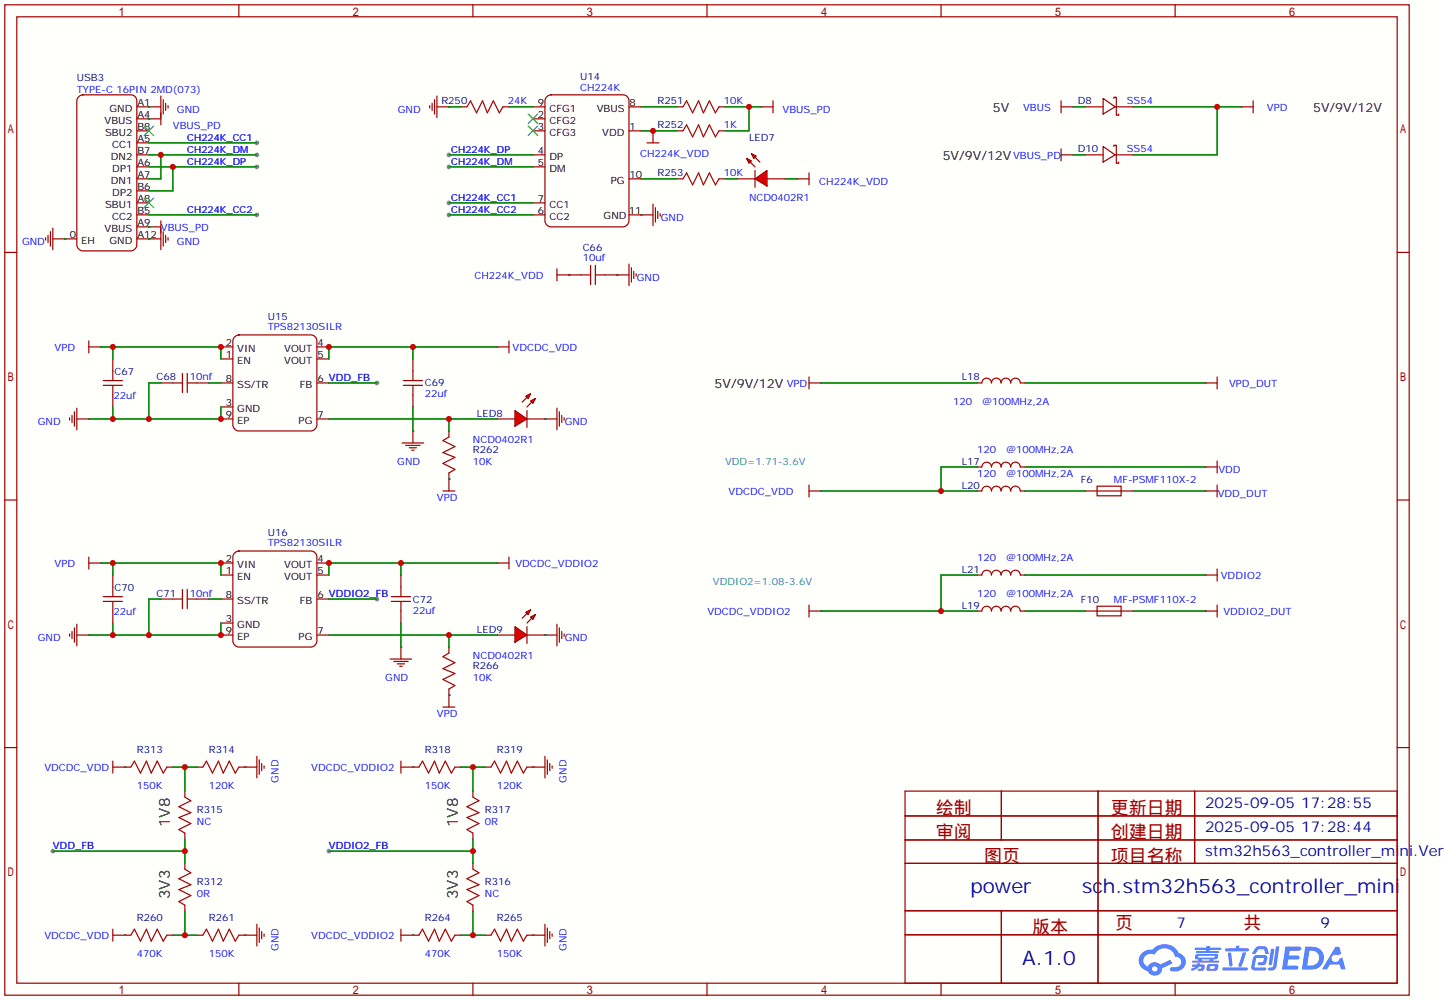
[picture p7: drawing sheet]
<svg xmlns="http://www.w3.org/2000/svg" width="306mm" height="212mm" viewBox="0 0 306 212" stroke-linecap="round" stroke-linejoin="round" font-family="sans-serif">
<path d="M0 0h305.6v211.6h-305.6z" fill="#fffffc"/>
<g fill="#999">
<circle cx="54.4" cy="45.5" r=".51"/>
<circle cx="54.4" cy="30.2" r=".51"/>
<circle cx="54.4" cy="32.8" r=".51"/>
<circle cx="54.4" cy="35.3" r=".51"/>
<circle cx="95" cy="32.8" r=".51"/>
<circle cx="95" cy="35.3" r=".51"/>
<circle cx="95" cy="42.9" r=".51"/>
<circle cx="95" cy="45.5" r=".51"/>
<circle cx="79.8" cy="81" r=".51"/>
<circle cx="79.8" cy="126.7" r=".51"/>
<circle cx="11.2" cy="180.1" r=".51"/>
<circle cx="69.6" cy="180.1" r=".51"/>
</g>
<g fill="none" stroke="#a10000" stroke-width=".25">
<path d="M1 1h297.2v209.6h-297.2zM3.6 3.6h292.1v204.4h-292.1zM50.5 1v2.6M100.1 1v2.6M149.6 1v2.6M199.1 1v2.6M248.7 1v2.6M1 53.4h2.6M295.7 53.4h2.5M1 105.8h2.6M295.7 105.8h2.5M1 158.2h2.6"/>
<path d="M295.7 158.2h2.5M50.5 208v2.6M100.1 208v2.6M149.6 208v2.6M199.1 208v2.6M248.7 208v2.6"/>
</g>
<g fill="#5487ff">
<path d="M272 200.3h2.7a.48 .48 0 0 1 .7 .4 .48 .48 0 0 1-.7 .4h-1.8l-.2 1.1h1.9a.43 .43 0 0 1 .4 .4 .43 .43 0 0 1-.5 .4h-1.9l-.2 1.3h1.7a.45 .45 0 0 1 .6 .2 .45 .45 0 0 1-.2 .6h-3.2z"/>
<path d="M282.6 200.3h.8l.4 1.5-.7 .3a.84 .84 0 0 0-1.2 .3 .84 .84 0 0 0 .3 1.1 .84 .84 0 0 0 1.1-.4l.1-.2 .6-.3 .7 2.5h-.9l-.3-1h-2.1l-.6 1h-1.1z"/>
<path d="M269 200.8h.7l-.5 3.1a.36 .36 0 0 1-.4 .3 .36 .36 0 0 1-.3-.3z"/>
<path d="M270 200.2h.7l-.6 4.3a1.13 1.13 0 0 1-1.8 .6l.2-.4h.8l.1-.2z"/>
<path d="M265.7 200.6l.6-.4h1a.77 .77 0 0 1 .9 .5l.3 1-.2 .2h-.5l-.3-.9-.2-.2-1 .1-.7 1-.6-.1v-.2z"/>
<path d="M265.3 202.4l.5-.3h1.7a.81 .81 0 0 1 .7 .5 .81 .81 0 0 1-.2 .8 .81 .81 0 0 1-.9 .8h-.7a.32 .32 0 0 1-.3-.3 .32 .32 0 0 1 .4-.3h.8l.2-.9-1.7 .1-.3 1.8 2.2 .1a.32 .32 0 0 1 .3 .4 .32 .32 0 0 1-.4 .2h-2.3l-.4-.3-.1-.5z"/>
<path d="M258.7 204.7h5a.33 .33 0 0 1 .4 .3 .33 .33 0 0 1-.4 .3h-4.9l-.1-.1z"/>
<path d="M263 201.5h.7l-.6 2a.98 .98 0 0 1-.8 1.1l-.2-.3z"/>
<path d="M259.8 201.6h.7l.3 2.5a.34 .34 0 0 1-.3 .4 .34 .34 0 0 1-.4-.3z"/>
<path d="M259.3 200.7h2.2l.2-.6h.6l-.1 .6h1.8a.32 .32 0 0 1 .3 .3 .32 .32 0 0 1-.4 .3h-4.5l-.1-.2z"/>
<path d="M252.3 204.1h.9l.1-.3h.7l-.1 .3h.9a.82 .82 0 0 1-.6 1.3h-.7v-.4l.6-.1 .1-.3a.68 .68 0 0 0-.9 .4l-1.1 .4-.2-.4 1-.5h-.8z"/>
<path d="M252.9 200.5h2.4l.1-.3h.7l-.1 .3h2.2l.3 .3-.3 .2h-2.2l-.1 .2h1.8l.2 .3-.2 .1h-4.5l-.1-.4h2l.1-.2h-2.3l-.1-.2z"/>
<path d="M276.2 200.3l-.7 4.9h1.6a2.5 2.5 0 0 0 3.1-2.5 2.5 2.5 0 0 0-3.1-2.4zM277.1 201.1a1.61 1.61 0 0 1 2 1.5 1.61 1.61 0 0 1-1.8 1.7h-.7z"/>
<path d="M253 202a.55 .55 0 0 0-.2 .8 .55 .55 0 0 0 .7 .2l.1 .3h-1.3v.3l5.5 .1 .2-.2-.2-.2h-1.2l.2-.3a.7 .7 0 0 0 .9-.3 .7 .7 0 0 0-.1-.8l-4.1-.1zM253.6 202.3l3.3-.1 .2 .1-.2 .3h-3.2zM254.3 203h1.7l-.1 .3h-1.5z"/>
<path d="M255.5 204.2a1.05 1.05 0 0 0-.1 1.2 2.91 2.91 0 0 0 2.2-.2 .98 .98 0 0 0 0-1.2h-1.6zM256.1 204.5l.8-.1 .1 .1v.3l-.2 .2-.8-.1z"/>
<path d="M241.7 201.6a2.23 2.23 0 0 0-.6 2.3 2.23 2.23 0 0 0 1.8 1.6 1.58 1.58 0 0 0 1.7 .9 1.58 1.58 0 0 0 1.3-1.5l2.2-1.1-.5-.7-2.1 1a1.65 1.65 0 0 0-2.6 .4 1.45 1.45 0 0 1-.8-1.9 1.45 1.45 0 0 1 2-.7l.2 .1a2.3 2.3 0 0 1 2.3-1.3 2.3 2.3 0 0 1 2.1 1.7 1.12 1.12 0 0 1 1.3 1 1.12 1.12 0 0 1-1.2 1.2h-.7a.45 .45 0 0 0-.5 .4 .45 .45 0 0 0 .4 .5 2.21 2.21 0 0 0 2.2-.5 2.21 2.21 0 0 0 .5-2.3 2.13 2.13 0 0 0-1.3-1.1 3.3 3.3 0 0 0-5.5-.7l-1.2 .1zM243.8 205a.57 .57 0 0 1 1.1 0 .57 .57 0 0 1-1.1 0z"/>
</g>
<g fill="none" stroke="#a10000" stroke-width=".25">
<path d="M16.5 20.6l.3-.3 .7-.2h10.2a1.27 1.27 0 0 1 1.3 1.2v30.5a1.35 1.35 0 0 1-1.3 1.3h-10.2a1.35 1.35 0 0 1-1.2-1.3v-30.5zM29 22.6h5M29 32.8h2.5M29 25.1h5M29 37.8h2.5M29 35.3h2.5M29 30.2h2.5M29 27.7h2.5M31.5 25.1h.1M31.5 22.6h.1M34 20.3v6.1M34.5 21.1v3"/>
<path d="M35.1 21.8v1.6M35.6 22.4v.5M90.9 22.4v.5M91.4 21.8v1.6M91.9 21.1v3M92.5 22.6h2.5M92.5 20.3v4.6M95 22.6h.1M136.9 30.2h2.5M138.2 27.7h.1M138.2 27.7v2.5M143.3 22.6h1.2l.8-1.3 1.3 2.6 1.2-2.6 1 2.6 1.3-2.6 1.3 2.6 .7-1.3h1.3"/>
<path d="M143.3 37.8h1.2l.8-1.2 1.3 2.5 1.2-2.5 1 2.5 1.3-2.5 1.3 2.5 .7-1.3h1.3M143.3 27.7h1.2l.8-1.3 1.3 2.6 1.2-2.6 1 2.6 1.3-2.6 1.3 2.6 .7-1.3h1.3M161 22.6h.1M161 22.6h2.6M163.6 21.3v2.6M168.7 37.8h.1M168.7 37.8h2.5M171.2 36.6v2.5M224.5 22.6h2.6M224.5 21.3v2.6M224.5 31.5v2.5M224.5 32.8h2.6"/>
<path d="M227.1 22.6h.1M227.1 32.8h.1M262.6 22.6h.1M262.6 22.6h2.6M265.2 21.3v2.6M9.7 50.3v.5M10.2 49.8v1.5M10.7 49v3.1M11.2 50.5h5.1M11.2 48.3v4.5M13.7 50.5h.1M29 50.5h5"/>
<path d="M29 48h5M29 45.5h2.5M29 40.4h2.5M29 42.9h2.5M31.5 48h.1M31.5 50.5h.1M34 46.7v6.1M34.5 49v3.1M35.1 49.8v1.5M35.6 50.3v.5M117.9 58.2h2.5M117.9 56.9v2.5"/>
<path d="M120.4 58.2h.1M130.6 58.2h.1M130.6 58.2h2.5M133.1 55.9v4.6M133.6 56.6v3.1M134.1 57.4v1.5M134.6 57.9v.5M135.6 45.5h.1M135.6 45.5h2.6M138.2 43.2v4.6M138.7 43.9v3.1M139.2 44.7v1.5"/>
<path d="M139.7 45.2v.5M23.9 75.9v4.6M38.6 79v4.1M39.6 79v4.1M87.4 75.9v4.6M105.2 73.4h.1M105.2 73.4h2.5M107.7 72.1v2.6M171.2 79.8v2.5M14.7 88.4v.5M15.2 87.9v1.5M15.7 87.1v3.1"/>
<path d="M16.3 88.6h2.5M16.3 86.4v4.5M18.8 88.6h.1M21.8 81.5h4.1M21.8 80.5h4.1M23.9 81.5v4.6M34 81h4.6M39.6 81h4.6M85.1 93.7h4.6M85.3 81.5h4.1M85.3 80.5h4.1M85.9 94.2h3"/>
<path d="M86.6 94.7h1.5M87.1 95.2h.5M87.4 91.2h.1M87.4 81.5v4.6M87.4 91.2v2.5M105.2 88.6h3.8M111.5 88.6h3.8M111.5 86.9v3.5M171.2 81h2.5M173.7 81h.1M255 103.9h.1M255 103.9h2.6"/>
<path d="M257.6 102.6v2.6M191.5 167.4h104.2v40.6h-104.2zM191.5 172.6h104.2M191.5 177.7h104.2M211.9 167.4v10.3M232.3 167.4v40.6M252.8 167.4v15.3M191.5 182.7h104.2M191.5 192.7h104.2M191.5 197.8h104.2M211.9 192.7v15.3"/>
</g>
<path d="M30.5 26.7l2 2M32.5 26.7l-2 2M30.5 41.9l2 2M32.5 41.9l-2 2" fill="none" stroke="#3c3" stroke-width=".25"/>
<g fill="#f00" stroke="#a10000" stroke-width=".25">
<path d="M109 86.9l2.5 1.7-2.5 1.6z"/>
<path d="M111.3 83.8l1-.5-.5 1z"/>
<path d="M112.3 84.8l1-.5-.5 1z"/>
</g>
<g fill="none" stroke="#a10000" stroke-width=".25">
<path d="M111.5 84.1l-1 1M112.5 85.1l-1 1M115.3 88.6h.1M115.3 88.6h2.6M117.9 86.4v4.5M118.4 87.1v3.1M118.9 87.9v1.5M119.4 88.4v.5M105.2 134.4h3.8M111.5 134.4h6.4M111.5 132.6v3.5M115.3 134.4h.1"/>
<path d="M117.9 132.1v4.6M118.4 132.8v3.1M118.9 133.6v1.5M119.4 134.1v.5"/>
</g>
<g fill="#f00" stroke="#a10000" stroke-width=".25">
<path d="M109 132.6l2.5 1.8-2.5 1.5z"/>
<path d="M111.3 129.5l1-.5-.5 1z"/>
<path d="M112.3 130.6l1-.6-.5 1.1z"/>
</g>
<g fill="none" stroke="#a10000" stroke-width=".25">
<path d="M97.5 22.6h1.3l.8-1.3 1.2 2.6 1.3-2.6 1 2.6 1.3-2.6 1.3 2.6 .7-1.3h1.3M156 37.8h3.8M159.8 36.1v3.5M162.3 37.8h3.8M229.6 22.6h3.8M229.6 32.8h3.8M233.4 20.8l2.6 1.8-2.6 1.5zM233.4 31l2.6 1.8-2.6 1.5zM235.7 20.8v-.2h.5v3.8h.5v-.3M235.7 31v-.3h.5v3.8h.5v-.2M236 22.6h3.8M236 32.8h3.8"/>
<path d="M120.4 58.2h4.6M125 56.1v4.1M126 58.2h4.6M126 56.1v4.1M18.8 72.1v2.6M18.8 73.4h2.5M21.3 73.4h.1M46.7 73.4h2.6M46.7 75.9h2.6M49.6 71.4l.3-.3 .6-.2h15.3a1.27 1.27 0 0 1 1.3 1.2v17.8a1.35 1.35 0 0 1-1.3 1.3h-15.3a1.35 1.35 0 0 1-1.2-1.3v-17.8zM67.1 73.4h2.5M67.1 75.9h2.5"/>
<path d="M46.7 81h2.6M46.7 86.1h2.6M46.7 88.6h2.6M67.1 81h2.5M67.1 88.6h2.5M95 91.2v1.3l-1.3 .7 2.6 1.3-2.6 1.3 2.6 1-2.6 1.2 2.6 1.3-1.3 .8v1.2M255 98.8h.1M255 98.8h2.6M257.6 97.5v2.6M18.8 119.1h2.5M18.8 117.9v2.5M21.3 119.1h.1"/>
<path d="M46.7 119.1h2.6M49.6 117.1l.3-.3 .6-.2h15.3a1.27 1.27 0 0 1 1.3 1.3v17.7a1.35 1.35 0 0 1-1.3 1.3h-15.3a1.35 1.35 0 0 1-1.2-1.3v-17.7zM67.1 119.1h2.5M105.2 119.1h.1M105.2 119.1h2.5M107.7 117.9v2.5M171.2 103.9h2.5M171.2 102.6v2.6M173.7 103.9h.1M14.7 134.1v.5M15.2 133.6v1.5M15.7 132.8v3.1"/>
<path d="M16.3 134.4h2.5M16.3 132.1v4.6M18.8 134.4h.1M34 126.7h4.6M38.6 124.7v4.1M39.6 126.7h4.6M39.6 124.7v4.1M46.7 134.4h2.6M46.7 126.7h2.6M46.7 121.7h2.6M46.7 131.8h2.6M67.1 134.4h2.5"/>
<path d="M67.1 126.7h2.5M67.1 121.7h2.5M82.5 139.4h4.6M82.8 127.3h4.1M82.8 126.2h4.1M83.3 140h3.1M84.8 136.9h.1M84.8 121.7v4.5M84.8 127.3v4.5M84.8 136.9v2.5M95 136.9v1.3l-1.3 .7 2.6 1.3-2.6 1.3 2.6 1-2.6 1.3 2.6 1.2-1.3 .8v3.8M111.5 129.8l-1 1"/>
<path d="M112.5 130.8l-1 1M171.2 128v2.6M171.2 129.3h2.5M173.7 129.3h.1M84.1 140.5h1.5M84.6 141h.5M93.7 149.6h2.6M95 147.1h.1"/>
</g>
<g fill="none" stroke="#008700" stroke-width=".25">
<path d="M31.5 25.1h.1M31.5 22.6h.1M31.5 32.8h22.9M31.5 30.2h22.9M31.5 35.3h22.9M34 32.8v5h-2.5M36.6 35.3v5.1h-5.1M95 22.6h2.5M95 32.8h17.8M95 35.3h17.8M107.7 22.6h5.1M135.6 22.6h7.7"/>
<path d="M135.6 37.8h7.7M135.6 27.7h7.7M153.4 22.6h7.6M153.4 37.8h2.6M158.5 22.6v5.1h-5.1M166.1 37.8h2.6M227.1 22.6h2.5M227.1 32.8h2.5M239.8 22.6h22.8M257.6 22.6v10.2h-17.8M13.7 50.5h.1M31.5 48h.1"/>
<path d="M31.5 50.5h.1M31.5 45.5h22.9M95 45.5h17.8M95 42.9h17.8M120.4 58.2h.1M130.6 58.2h.1M135.6 45.5h.1M21.3 73.4h25.4v2.5M23.9 73.4v2.5M87.4 73.4v2.5M105.2 73.4h-35.6v2.5M23.9 86.1v2.5"/>
<path d="M34 81h-2.5v7.6M44.2 81h2.5M46.7 86.1v2.5h-27.9M69.6 81h10.2M69.6 88.6h35.6M87.4 86.1v5.1M95 88.6v2.6M115.3 88.6h.1M173.7 81h33.1M216.9 98.8h38.1M21.3 119.1h25.4v2.6M23.9 119.1v2.6"/>
<path d="M84.8 119.1v2.6M105.2 119.1h-35.6v2.6M239.8 103.9h15.2M23.9 131.8v2.6M34 126.7h-2.5v7.7M44.2 126.7h2.5M46.7 131.8v2.6h-27.9M84.8 131.8v5.1M115.3 134.4h.1M239.8 129.3h15.2"/>
</g>
<g fill="#f00" stroke="#a10000" stroke-width=".25">
<path d="M159.8 37.8l2.5-1.7v3.3z"/>
<path d="M159 32.5l1 .5-.5 .5z"/>
<path d="M158 33.5l1 .5-.5 .5z"/>
</g>
<g fill="none" stroke="#a10000" stroke-width=".25">
<path d="M112.8 25.1h2.5M112.8 27.7h2.5M112.8 22.6h2.5M112.8 35.3h2.5M112.8 32.8h2.5M115.6 20.6l.3-.3 .7-.2h15.2a1.27 1.27 0 0 1 1.3 1.2v25.4a1.35 1.35 0 0 1-1.3 1.3h-15.2a1.35 1.35 0 0 1-1.3-1.3v-25.4zM133.1 27.7h2.5M133.1 22.6h2.5M133.1 37.8h2.5M158.7 34.3l1.1 1M159.8 33.3l1 1M112.8 45.5h2.5"/>
<path d="M112.8 42.9h2.5M133.1 45.5h2.5M257.6 79.8v2.5M206.8 98.8h1a1.02 1.02 0 0 1 1-1 1.02 1.02 0 0 1 1 1 1.02 1.02 0 0 1 1-1 1.02 1.02 0 0 1 1 1 1.02 1.02 0 0 1 1.1-1 1.02 1.02 0 0 1 1 1 1.02 1.02 0 0 1 1-1 1.02 1.02 0 0 1 1 1h1M206.8 81h1a1.02 1.02 0 0 1 1-1 1.02 1.02 0 0 1 1 1 1.02 1.02 0 0 1 1-1 1.02 1.02 0 0 1 1 1 1.02 1.02 0 0 1 1.1-1 1.02 1.02 0 0 1 1 1 1.02 1.02 0 0 1 1-1 1.02 1.02 0 0 1 1 1h1M255 81h.1M255 81h2.6M93.7 103.9h2.6M95 101.3h.1M95 101.3v2.6M206.8 103.9h1a1.02 1.02 0 0 1 1-1 1.02 1.02 0 0 1 1 1 1.02 1.02 0 0 1 1-1 1.02 1.02 0 0 1 1 1 1.02 1.02 0 0 1 1.1-1 1.02 1.02 0 0 1 1 1 1.02 1.02 0 0 1 1-1 1.02 1.02 0 0 1 1 1h1M229.6 103.9h10.2"/>
<path d="M232.2 102.9h5v2h-5zM21.8 127.3h4.1M21.8 126.2h4.1M23.9 121.7v4.5M23.9 127.3v4.5M206.8 129.3h1a1.02 1.02 0 0 1 1-1 1.02 1.02 0 0 1 1 1 1.02 1.02 0 0 1 1-1 1.02 1.02 0 0 1 1 1 1.02 1.02 0 0 1 1.1-1 1.02 1.02 0 0 1 1 1 1.02 1.02 0 0 1 1-1 1.02 1.02 0 0 1 1 1h1M206.8 121.7h1a1.02 1.02 0 0 1 1-1.1 1.02 1.02 0 0 1 1 1.1 1.02 1.02 0 0 1 1-1 1.02 1.02 0 0 1 1 1 1.02 1.02 0 0 1 1.1-1 1.02 1.02 0 0 1 1 1 1.02 1.02 0 0 1 1-1 1.02 1.02 0 0 1 1 1h1M229.6 129.3h10.2M232.2 128.3h5v2h-5zM255 121.7h.1M255 129.3h.1M255 129.3h2.6"/>
<path d="M255 121.7h2.6M257.6 120.4v2.5M257.6 128v2.6M23.9 161v2.6M23.9 162.3h3.8l.7-1.3 1.3 2.6 1.3-2.6 1 2.6 1.3-2.6 1.2 2.6 .8-1.3h1.3M26.4 162.3h.1M39.1 167.4v1.3l1.3 .7-2.6 1.3 2.6 1.3-2.6 1 2.6 1.2-2.6 1.3 1.3 .8v1.2M41.7 162.3h1.2l.8-1.3 1.3 2.6 1.2-2.6 1 2.6 1.3-2.6 1.3 2.6 .7-1.3h3.9M51.8 162.3h.1M54.4 160v4.6M54.9 160.8v3M55.4 161.5v1.6"/>
<path d="M55.9 162.1v.5M84.8 162.3h3.8l.8-1.3 1.3 2.6 1.2-2.6 1.1 2.6 1.2-2.6 1.3 2.6 .8-1.3h1.2M84.8 161v2.6M87.4 162.3h.1M100.1 167.4v1.3l1.2 .7-2.5 1.3 2.5 1.3-2.5 1 2.5 1.2-2.5 1.3 1.3 .8v1.2M102.6 162.3h1.3l.7-1.3 1.3 2.6 1.3-2.6 1 2.6 1.3-2.6 1.2 2.6 .8-1.3h3.8M112.8 162.3h.1M115.3 160v4.6M115.8 160.8v3M116.3 161.5v1.6M116.8 162.1v.5M23.9 196.6v2.5"/>
<path d="M23.9 197.9h3.8l.7-1.3 1.3 2.5 1.3-2.5 1 2.5 1.3-2.5 1.2 2.5 .8-1.2h1.3M26.4 197.9h.1M39.1 182.6v1.3l1.3 .8-2.6 1.2 2.6 1.3-2.6 1 2.6 1.3-2.6 1.3 1.3 .7v1.3M41.7 197.9h1.2l.8-1.3 1.3 2.5 1.2-2.5 1 2.5 1.3-2.5 1.3 2.5 .7-1.2h3.9M51.8 197.9h.1M54.4 195.6v4.6M54.9 196.3v3.1M55.4 197.1v1.5M55.9 197.6v.5M84.8 197.9h3.8l.8-1.3 1.3 2.5 1.2-2.5 1.1 2.5 1.2-2.5 1.3 2.5 .8-1.2h1.2M84.8 196.6v2.5M87.4 197.9h.1"/>
<path d="M100.1 182.6v1.3l1.2 .8-2.5 1.2 2.5 1.3-2.5 1 2.5 1.3-2.5 1.3 1.3 .7v1.3M102.6 197.9h1.3l.7-1.3 1.3 2.5 1.3-2.5 1 2.5 1.3-2.5 1.2 2.5 .8-1.2h3.8M112.8 197.9h.1M115.3 195.6v4.6M115.8 196.3v3.1M116.3 197.1v1.5M116.8 197.6v.5"/>
</g>
<path d="M111.8 24.1l2 2.1M111.8 26.7l2 2M113.8 24.1l-2 2.1M113.8 26.7l-2 2" fill="none" stroke="#3c3" stroke-width=".25"/>
<g fill="none" stroke="#008700" stroke-width=".25">
<path d="M206.8 98.8h-7.7v5.1M216.9 81h38.1M95 101.3h.1M173.7 103.9h33.1M216.9 103.9h12.7M69.6 134.4h35.6M69.6 126.7h10.2M95 134.4v2.5M173.7 129.3h33.1M206.8 121.7h-7.7v7.6M216.9 129.3h12.7M216.9 121.7h38.1"/>
<path d="M95 147.1h.1M26.4 162.3h.1M36.6 162.3h5.1M39.1 162.3v5.1M39.1 177.5v5.1M51.8 162.3h.1M87.4 162.3h.1M97.5 162.3h5.1M100.1 162.3v5.1M100.1 177.5v5.1M112.8 162.3h.1M11.2 180.1h27.9"/>
<path d="M26.4 197.9h.1M36.6 197.9h5.1M39.1 192.8v5.1M51.8 197.9h.1M69.6 180.1h30.5M87.4 197.9h.1M97.5 197.9h5.1M100.1 192.8v5.1M112.8 197.9h.1"/>
</g>
<g fill="#c00">
<circle cx="257.6" cy="22.6" r=".63"/>
<circle cx="34" cy="32.8" r=".63"/>
<circle cx="36.6" cy="35.3" r=".63"/>
<circle cx="158.5" cy="22.6" r=".63"/>
<circle cx="138.2" cy="27.7" r=".63"/>
<circle cx="46.7" cy="88.6" r=".63"/>
<circle cx="23.9" cy="88.6" r=".63"/>
<circle cx="31.5" cy="88.6" r=".63"/>
<circle cx="69.6" cy="73.4" r=".63"/>
<circle cx="87.4" cy="73.4" r=".63"/>
<circle cx="95" cy="88.6" r=".63"/>
<circle cx="84.8" cy="119.1" r=".63"/>
<circle cx="69.6" cy="119.1" r=".63"/>
<circle cx="46.7" cy="134.4" r=".63"/>
<circle cx="31.5" cy="134.4" r=".63"/>
<circle cx="23.9" cy="134.4" r=".63"/>
<circle cx="23.9" cy="119.1" r=".63"/>
<circle cx="46.7" cy="119.1" r=".63"/>
<circle cx="23.9" cy="73.4" r=".63"/>
<circle cx="46.7" cy="73.4" r=".63"/>
<circle cx="95" cy="134.4" r=".63"/>
<circle cx="199.1" cy="129.3" r=".63"/>
<circle cx="199.1" cy="103.9" r=".63"/>
<circle cx="39.1" cy="197.9" r=".63"/>
<circle cx="100.1" cy="197.9" r=".63"/>
<circle cx="39.1" cy="162.3" r=".63"/>
<circle cx="39.1" cy="180.1" r=".63"/>
<circle cx="100.1" cy="180.1" r=".63"/>
<circle cx="100.1" cy="162.3" r=".63"/>
</g>
<g font-size="4.2" fill="#000080">
<text x="205.3" y="189">power</text>
<text x="229" y="189">sch.stm32h563_controller_mini</text>
<text x="216.3" y="204.2">A.1.0</text>
</g>
<g font-size="3.8" fill="#a00000">
<text x="198" y="172.2">绘制</text>
<text x="235.1" y="172.2">更新日期</text>
<text x="198" y="177.3">审阅</text>
<text x="235.1" y="177.3">创建日期</text>
<text x="208.2" y="182.4">图页</text>
<text x="235.1" y="182.4">项目名称</text>
<text x="218.4" y="197.4">版本</text>
<text x="236" y="196.6">页</text>
<text x="263.1" y="196.6">共</text>
</g>
<g font-size="3.2" fill="#000080">
<text x="255" y="170.9">2025-09-05</text>
<text x="275.3" y="170.9">17:28:55</text>
<text x="255" y="176">2025-09-05</text>
<text x="275.3" y="176">17:28:44</text>
<text x="255" y="181">stm32h563_controller_mini.Ver.</text>
<text x="248.9" y="196.3">7</text>
<text x="279.4" y="196.3">9</text>
</g>
<g font-size="3.2">
<text x="35.9" y="175" transform="rotate(-90 35.9 175)">1V8</text>
<text x="96.9" y="175" transform="rotate(-90 96.9 175)">1V8</text>
<text x="35.9" y="190.2" transform="rotate(-90 35.9 190.2)">3V3</text>
<text x="96.9" y="190.2" transform="rotate(-90 96.9 190.2)">3V3</text>
</g>
<g font-size="2.6">
<text x="210.1" y="23.7">5V</text>
<text x="277.9" y="23.8">5V/9V/12V</text>
<text x="199.5" y="33.8">5V/9V/12V</text>
<text x="151.2" y="82.1">5V/9V/12V</text>
</g>
<g font-size="2.1" fill="#000080">
<text x="16.3" y="17.1">USB3</text>
<text x="122.7" y="16.9">U14</text>
<text x="93.4" y="22.1">R250</text>
<text x="139.1" y="22.1">R251</text>
<text x="228.1" y="22.1">D8</text>
<text x="139.1" y="27.2">R252</text>
<text x="158.5" y="29.8">LED7</text>
<text x="228.1" y="32.2">D10</text>
<text x="139.1" y="37.3">R253</text>
<text x="123.3" y="53">C66</text>
<text x="56.7" y="67.6">U15</text>
<text x="24.2" y="79.3">C67</text>
<text x="33.1" y="80.5">C68</text>
<text x="89.9" y="81.8">C69</text>
<text x="203.5" y="80.5">L18</text>
<text x="100.9" y="88.1">LED8</text>
<text x="100.1" y="95.8">R262</text>
<text x="203.5" y="98.3">L17</text>
<text x="203.5" y="103.4">L20</text>
<text x="228.7" y="102.1">F6</text>
<text x="56.7" y="113.3">U16</text>
<text x="24.2" y="125">C70</text>
<text x="203.5" y="121.1">L21</text>
<text x="33.1" y="126.2">C71</text>
<text x="87.4" y="127.5">C72</text>
<text x="203.5" y="128.8">L19</text>
<text x="228.7" y="127.5">F10</text>
<text x="100.9" y="133.9">LED9</text>
<text x="100.1" y="141.6">R266</text>
<text x="29" y="159.3">R313</text>
<text x="44.2" y="159.3">R314</text>
<text x="89.9" y="159.3">R318</text>
<text x="105.2" y="159.3">R319</text>
<text x="41.7" y="172">R315</text>
<text x="102.6" y="172">R317</text>
<text x="41.7" y="187.3">R312</text>
<text x="102.6" y="187.3">R316</text>
<text x="29" y="194.9">R260</text>
<text x="44.2" y="194.9">R261</text>
<text x="89.9" y="194.9">R264</text>
<text x="105.2" y="194.9">R265</text>
</g>
<g font-size="2.1" fill="#00f">
<text x="16.3" y="19.6">TYPE-C 16PIN 2MD(073)</text>
<text x="37.4" y="23.9">GND</text>
<text x="84.2" y="23.8">GND</text>
<text x="107.4" y="22.1">24K</text>
<text x="122.7" y="19.2">CH224K</text>
<text x="153.2" y="22.1">10K</text>
<text x="165.6" y="24">VBUS_PD</text>
<text x="216.5" y="23.5">VBUS</text>
<text x="238.4" y="22.1">SS54</text>
<text x="268.1" y="23.5">VPD</text>
<text x="36.6" y="27.3">VBUS_PD</text>
<text x="39.6" y="29.8">CH224K_CC1</text>
<text x="153.2" y="27.1">1K</text>
<text x="39.6" y="32.4">CH224K_DM</text>
<text x="39.6" y="34.9">CH224K_DP</text>
<text x="95.5" y="32.4">CH224K_DP</text>
<text x="95.5" y="34.9">CH224K_DM</text>
<text x="135.5" y="33.3">CH224K_VDD</text>
<text x="214.4" y="33.6">VBUS_PD</text>
<text x="238.4" y="32.2">SS54</text>
<text x="153.2" y="37.3">10K</text>
<text x="173.4" y="39.2">CH224K_VDD</text>
<text x="39.6" y="45.1">CH224K_CC2</text>
<text x="95.5" y="42.5">CH224K_CC1</text>
<text x="95.5" y="45.1">CH224K_CC2</text>
<text x="139.8" y="46.7">GND</text>
<text x="158.5" y="42.5">NCD0402R1</text>
<text x="4.7" y="51.8">GND</text>
<text x="34" y="48.9">VBUS_PD</text>
<text x="37.4" y="51.8">GND</text>
<text x="100.4" y="59">CH224K_VDD</text>
<text x="123.3" y="55.3">10uf</text>
<text x="134.7" y="59.4">GND</text>
<text x="56.7" y="69.9">TPS82130SILR</text>
<text x="11.5" y="74.3">VPD</text>
<text x="108.5" y="74.3">VDCDC_VDD</text>
<text x="40.2" y="80.5">10nf</text>
<text x="166.5" y="81.9">VPD</text>
<text x="260.1" y="81.9">VPD_DUT</text>
<text x="8" y="89.9">GND</text>
<text x="24" y="84.3">22uf</text>
<text x="89.9" y="84.1">22uf</text>
<text x="119.5" y="89.9">GND</text>
<text x="201.7" y="85.7">120</text>
<text x="207.8" y="85.7">@100MHz,2A</text>
<text x="100.1" y="93.6">NCD0402R1</text>
<text x="206.8" y="95.8">120</text>
<text x="212.9" y="95.8">@100MHz,2A</text>
<text x="84.1" y="98.3">GND</text>
<text x="100.1" y="98.4">10K</text>
<text x="206.8" y="100.9">120</text>
<text x="212.9" y="100.9">@100MHz,2A</text>
<text x="257.8" y="100">VDD</text>
<text x="92.5" y="106">VPD</text>
<text x="154.2" y="104.7">VDCDC_VDD</text>
<text x="235.7" y="102.1">MF-PSMF110X-2</text>
<text x="257.7" y="105.1">VDD_DUT</text>
<text x="11.5" y="120">VPD</text>
<text x="56.7" y="115.6">TPS82130SILR</text>
<text x="109.1" y="120">VDCDC_VDDIO2</text>
<text x="206.8" y="118.7">120</text>
<text x="212.9" y="118.7">@100MHz,2A</text>
<text x="258.3" y="122.5">VDDIO2</text>
<text x="24" y="130.1">22uf</text>
<text x="40.2" y="126.2">10nf</text>
<text x="87.4" y="129.8">22uf</text>
<text x="149.7" y="130.1">VDCDC_VDDIO2</text>
<text x="206.8" y="126.3">120</text>
<text x="212.9" y="126.3">@100MHz,2A</text>
<text x="235.7" y="127.5">MF-PSMF110X-2</text>
<text x="258.9" y="130.1">VDDIO2_DUT</text>
<text x="8" y="135.6">GND</text>
<text x="119.5" y="135.6">GND</text>
<text x="100.1" y="139.4">NCD0402R1</text>
<text x="81.5" y="144">GND</text>
<text x="100.1" y="144.1">10K</text>
<text x="92.5" y="151.7">VPD</text>
<text x="9.4" y="163.2">VDCDC_VDD</text>
<text x="29" y="167">150K</text>
<text x="44.2" y="167">120K</text>
<text x="58.9" y="165.6" transform="rotate(-90 58.9 165.6)">GND</text>
<text x="65.9" y="163.2">VDCDC_VDDIO2</text>
<text x="89.9" y="167">150K</text>
<text x="105.2" y="167">120K</text>
<text x="119.9" y="165.6" transform="rotate(-90 119.9 165.6)">GND</text>
<text x="11.2" y="179.7">VDD_FB</text>
<text x="41.7" y="174.6">NC</text>
<text x="69.6" y="179.7">VDDIO2_FB</text>
<text x="102.6" y="174.6">0R</text>
<text x="41.7" y="189.8">0R</text>
<text x="102.6" y="189.8">NC</text>
<text x="9.4" y="198.7">VDCDC_VDD</text>
<text x="29" y="202.5">470K</text>
<text x="44.2" y="202.5">150K</text>
<text x="58.9" y="201.2" transform="rotate(-90 58.9 201.2)">GND</text>
<text x="65.9" y="198.7">VDCDC_VDDIO2</text>
<text x="89.9" y="202.5">470K</text>
<text x="105.2" y="202.5">150K</text>
<text x="119.9" y="201.2" transform="rotate(-90 119.9 201.2)">GND</text>
</g>
<g font-size="2.1">
<text x="23.2" y="23.7">GND</text>
<text x="29.1" y="22.4">A1</text>
<text x="113.8" y="22.4">9</text>
<text x="116.3" y="23.7">CFG1</text>
<text x="126.3" y="23.7">VBUS</text>
<text x="133.2" y="22.4">8</text>
<text x="22.1" y="26.2">VBUS</text>
<text x="22.2" y="28.8">SBU2</text>
<text x="29.1" y="25">A4</text>
<text x="29.1" y="27.5">B8</text>
<text x="113.8" y="25">2</text>
<text x="113.8" y="27.5">3</text>
<text x="116.3" y="26.2">CFG2</text>
<text x="116.3" y="28.8">CFG3</text>
<text x="127.5" y="28.8">VDD</text>
<text x="133.2" y="27.5">1</text>
<text x="23.5" y="33.8">DN2</text>
<text x="23.7" y="31.3">CC1</text>
<text x="29.1" y="35.1">A6</text>
<text x="29.1" y="32.6">B7</text>
<text x="29.1" y="30">A5</text>
<text x="113.8" y="35.1">5</text>
<text x="113.8" y="32.6">4</text>
<text x="116.3" y="33.8">DP</text>
<text x="23.5" y="38.9">DN1</text>
<text x="23.8" y="41.5">DP2</text>
<text x="23.8" y="36.4">DP1</text>
<text x="29.1" y="40.2">B6</text>
<text x="29.1" y="37.7">A7</text>
<text x="116.3" y="36.4">DM</text>
<text x="129.2" y="38.9">PG</text>
<text x="133.2" y="37.7">10</text>
<text x="22.2" y="44">SBU1</text>
<text x="23.7" y="46.5">CC2</text>
<text x="29.1" y="47.8">A9</text>
<text x="29.1" y="45.3">B5</text>
<text x="29.1" y="42.7">A8</text>
<text x="113.8" y="42.7">7</text>
<text x="113.8" y="45.3">6</text>
<text x="116.3" y="44">CC1</text>
<text x="116.3" y="46.5">CC2</text>
<text x="127.7" y="46.3">GND</text>
<text x="133.1" y="45.3">11</text>
<text x="14.8" y="50.4">0</text>
<text x="17.2" y="51.6">EH</text>
<text x="22.1" y="49.1">VBUS</text>
<text x="23.2" y="51.6">GND</text>
<text x="29.1" y="50.4">A12</text>
<text x="47.8" y="75.8">1</text>
<text x="47.8" y="73.2">2</text>
<text x="50.2" y="77">EN</text>
<text x="50.2" y="74.5">VIN</text>
<text x="60.2" y="74.5">VOUT</text>
<text x="60.2" y="77">VOUT</text>
<text x="67.2" y="73.2">4</text>
<text x="67.2" y="75.8">5</text>
<text x="47.8" y="80.8">8</text>
<text x="50.2" y="82.1">SS/TR</text>
<text x="63.5" y="82.1">FB</text>
<text x="67.2" y="80.8">6 VDD_FB</text>
<text x="47.8" y="85.9">3</text>
<text x="47.8" y="88.5">9</text>
<text x="50.2" y="87.2">GND</text>
<text x="50.2" y="89.7">EP</text>
<text x="63.2" y="89.7">PG</text>
<text x="67.2" y="88.5">7</text>
<text x="47.8" y="118.9">2</text>
<text x="67.2" y="118.9">4</text>
<text x="47.8" y="121.5">1</text>
<text x="50.2" y="122.7">EN</text>
<text x="50.2" y="120.2">VIN</text>
<text x="60.2" y="120.2">VOUT</text>
<text x="60.2" y="122.7">VOUT</text>
<text x="67.2" y="121.5">5</text>
<text x="47.8" y="126.6">8</text>
<text x="47.8" y="131.6">3</text>
<text x="50.2" y="127.8">SS/TR</text>
<text x="63.5" y="127.8">FB</text>
<text x="67.2" y="126.6">6 VDDIO2_FB</text>
<text x="47.8" y="134.2">9</text>
<text x="50.2" y="132.9">GND</text>
<text x="50.2" y="135.4">EP</text>
<text x="63.2" y="135.4">PG</text>
<text x="67.2" y="134.2">7</text>
</g>
<g font-size="2.1" fill="#09c">
<text x="153.4" y="98.4">VDD=1.71-3.6V</text>
<text x="150.9" y="123.8">VDDIO2=1.08-3.6V</text>
</g>
</svg>
